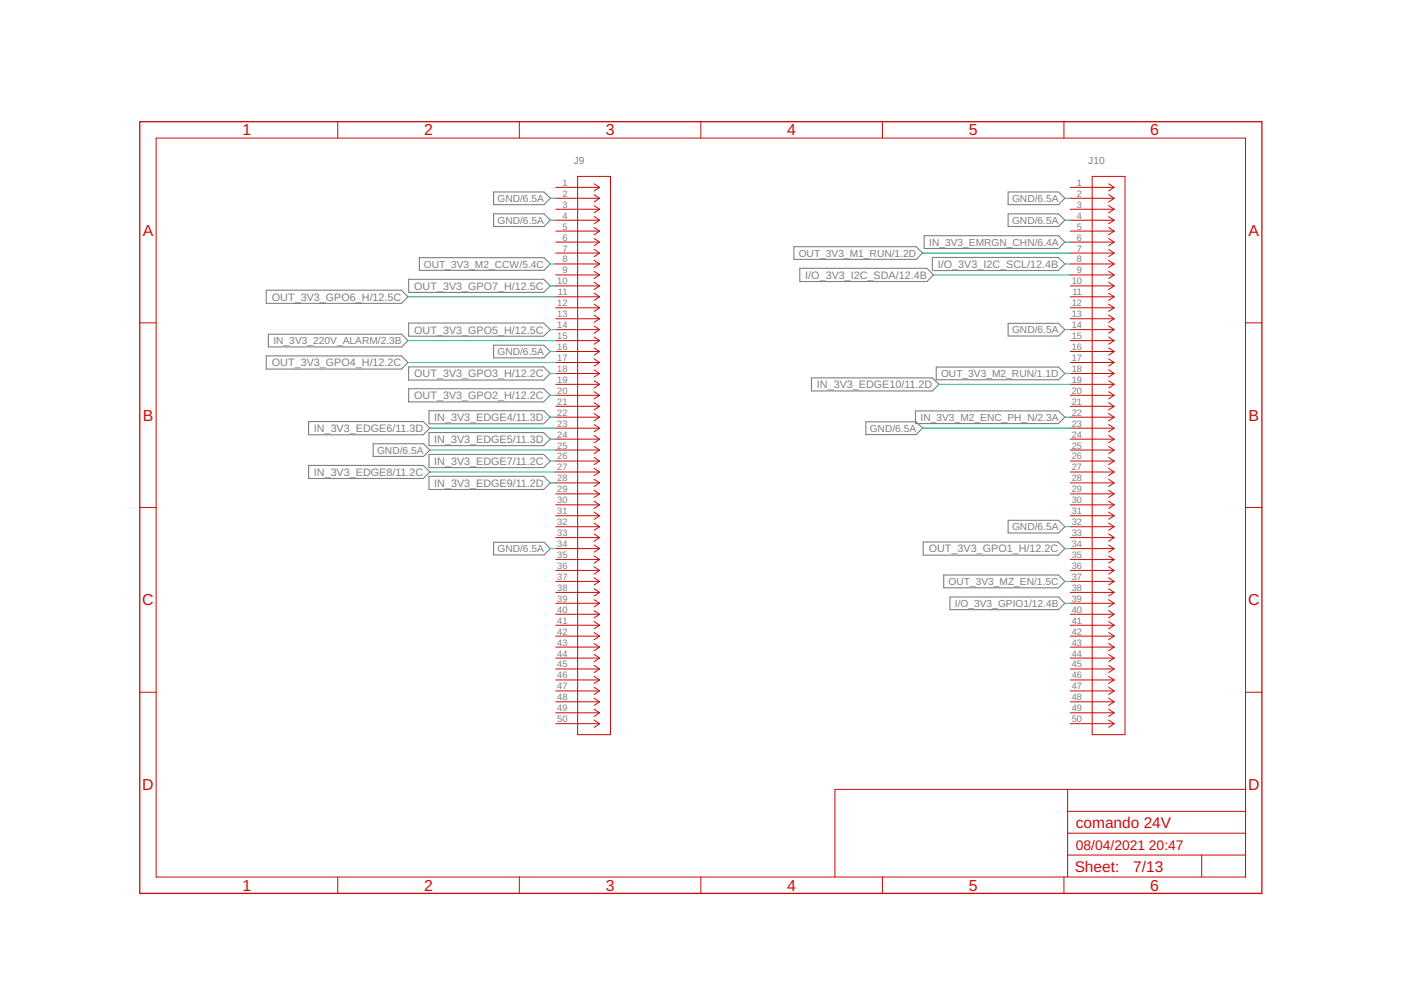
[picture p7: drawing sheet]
<svg xmlns="http://www.w3.org/2000/svg" width="297mm" height="210mm" viewBox="0 0 297 210" stroke-linecap="round" stroke-linejoin="round" font-family="sans-serif">
<g fill="none" stroke="#808080" stroke-width=".23">
<path d="M86.6 59.2h28.7l1.4 1.4-1.4 1.4h-28.7zM88.9 54.6h26.4l1.4 1.4-1.4 1.3h-26.4zM104.6 40.7h10.7l1.4 1.3-1.4 1.4h-10.7zM104.6 45.3h10.7l1.4 1.4-1.4 1.3h-10.7zM168.3 52.3h25.9l1.4 1.4-1.4 1.3h-25.9zM169.6 56.9h26.9l1.4 1.4-1.4 1.4h-26.9zM195.9 50h28.5l1.4 1.3-1.4 1.4h-28.5zM197.7 54.6h26.7l1.4 1.4-1.4 1.4h-26.7zM213.7 40.7h10.7l1.4 1.3-1.4 1.4h-10.7zM213.7 45.3h10.7l1.4 1.4-1.4 1.3h-10.7zM56.5 75.5h28.6l1.4 1.4-1.4 1.4h-28.6zM56.5 61.5h28.6l1.4 1.4-1.4 1.4h-28.6z"/>
<path d="M56.9 70.9h28.3l1.3 1.3-1.3 1.4h-28.3zM86.6 68.5h28.7l1.4 1.4-1.4 1.4h-28.7zM86.6 77.8h28.7l1.4 1.4-1.4 1.4h-28.7zM104.6 73.2h10.7l1.4 1.3-1.4 1.4h-10.7zM198.5 77.8h25.9l1.4 1.4-1.4 1.3h-25.9zM213.7 68.6h10.7l1.4 1.3-1.4 1.3h-10.7zM65.4 89.4h24.3l1.4 1.4-1.4 1.4h-24.3zM65.4 98.7h24.3l1.4 1.4-1.4 1.4h-24.3zM79.1 94.1h10.7l1.3 1.3-1.3 1.4h-10.7zM86.6 82.4h28.7l1.4 1.4-1.4 1.4h-28.7zM91 87.1h24.3l1.4 1.4-1.4 1.4h-24.3zM91 91.7h24.3l1.4 1.4-1.4 1.4h-24.3z"/>
<path d="M91 96.4h24.3l1.4 1.3-1.4 1.4h-24.3zM172 80.1h25.7l1.4 1.4-1.4 1.4h-25.7zM183.6 89.4h10.6l1.4 1.4-1.4 1.3h-10.6zM194.1 87.1h30.3l1.4 1.4-1.4 1.3h-30.3zM91 101h24.3l1.4 1.4-1.4 1.4h-24.3zM104.6 115h10.7l1.4 1.3-1.4 1.4h-10.7zM195.7 114.9h28.7l1.4 1.4-1.4 1.4h-28.7zM213.7 110.3h10.7l1.4 1.4-1.4 1.3h-10.7zM200.1 121.9h24.3l1.4 1.4-1.4 1.3h-24.3zM201.4 126.6h23l1.4 1.3-1.4 1.4h-23z"/>
</g>
<g fill="none" stroke="#c90d0c" stroke-width=".21">
<path d="M33.1 29.3h231v156.6h-231zM71.6 25.8v3.5M110.1 25.8v3.5M117.8 39.7h9.3M122.5 37.4h6.9v118.4h-6.9zM126 39l1.1 .7M127.1 39.7l-1.1 .8M148.6 25.8v3.5M187.1 25.8v3.5M225.6 25.8v3.5M226.9 39.7h9.3M231.6 37.4h6.9v118.4h-6.9z"/>
<path d="M235.1 39l1.1 .7M236.2 39.7l-1.1 .8M117.8 42h9.3M117.8 44.4h9.3M117.8 46.7h9.3M117.8 49h9.3M117.8 51.3h9.3M117.8 53.7h9.3M117.8 56h9.3M117.8 58.3h9.3M126 41.3l1.1 .7M126 43.6l1.1 .8"/>
<path d="M126 45.9l1.1 .8M126 48.2l1.1 .8M126 50.6l1.1 .7M126 52.9l1.1 .8M126 55.2l1.1 .8M126 57.5l1.1 .8M126 59.8l1.1 .8M127.1 42l-1.1 .8M127.1 44.4l-1.1 .7M127.1 46.7l-1.1 .8M127.1 49l-1.1 .8M127.1 51.3l-1.1 .8"/>
<path d="M127.1 53.7l-1.1 .7M127.1 56l-1.1 .7M127.1 58.3l-1.1 .8M226.9 42h9.3M226.9 44.4h9.3M226.9 46.7h9.3M226.9 49h9.3M226.9 51.3h9.3M226.9 53.7h9.3M226.9 56h9.3M226.9 58.3h9.3M235.1 41.3l1.1 .7"/>
<path d="M235.1 43.6l1.1 .8M235.1 45.9l1.1 .8M235.1 48.2l1.1 .8M235.1 50.6l1.1 .7M235.1 52.9l1.1 .8M235.1 55.2l1.1 .8M235.1 57.5l1.1 .8M235.1 59.8l1.1 .8M236.2 42l-1.1 .8M236.2 44.4l-1.1 .7M236.2 46.7l-1.1 .8M236.2 49l-1.1 .8"/>
<path d="M236.2 51.3l-1.1 .8M236.2 53.7l-1.1 .7M236.2 56l-1.1 .7M236.2 58.3l-1.1 .8M29.6 68.5h3.5M117.8 60.6h9.3M117.8 62.9h9.3M117.8 65.3h9.3M117.8 67.6h9.3M117.8 69.9h9.3M117.8 72.2h9.3M117.8 74.5h9.3"/>
<path d="M117.8 76.9h9.3M117.8 79.2h9.3M126 62.2l1.1 .7M126 64.5l1.1 .8M126 66.8l1.1 .8M126 69.1l1.1 .8M126 71.5l1.1 .7M126 73.8l1.1 .7M126 76.1l1.1 .8M126 78.4l1.1 .8M127.1 60.6l-1.1 .8M127.1 62.9l-1.1 .8"/>
<path d="M127.1 65.3l-1.1 .7M127.1 67.6l-1.1 .7M127.1 69.9l-1.1 .8M127.1 72.2l-1.1 .8M127.1 74.5l-1.1 .8M127.1 76.9l-1.1 .7M127.1 79.2l-1.1 .7M226.9 60.6h9.3M226.9 62.9h9.3M226.9 65.3h9.3M226.9 67.6h9.3M226.9 69.9h9.3"/>
<path d="M226.9 72.2h9.3M226.9 74.5h9.3M226.9 76.9h9.3M226.9 79.2h9.3M235.1 62.2l1.1 .7M235.1 64.5l1.1 .8M235.1 66.8l1.1 .8M235.1 69.1l1.1 .8M235.1 71.5l1.1 .7M235.1 73.8l1.1 .7M235.1 76.1l1.1 .8M235.1 78.4l1.1 .8"/>
<path d="M236.2 60.6l-1.1 .8M236.2 62.9l-1.1 .8M236.2 65.3l-1.1 .7M236.2 67.6l-1.1 .7M236.2 69.9l-1.1 .8M236.2 72.2l-1.1 .8M236.2 74.5l-1.1 .8M236.2 76.9l-1.1 .7M236.2 79.2l-1.1 .7M264.1 68.5h3.4M117.8 81.5h9.3M117.8 83.8h9.3"/>
<path d="M117.8 86.1h9.3M117.8 88.5h9.3M117.8 90.8h9.3M117.8 93.1h9.3M117.8 95.4h9.3M117.8 97.7h9.3M126 80.7l1.1 .8M126 83.1l1.1 .7M126 85.4l1.1 .7M126 87.7l1.1 .8M126 90l1.1 .8M126 92.3l1.1 .8"/>
<path d="M126 94.7l1.1 .7M126 97l1.1 .7M126 99.3l1.1 .8M127.1 81.5l-1.1 .8M127.1 83.8l-1.1 .8M127.1 86.1l-1.1 .8M127.1 88.5l-1.1 .7M127.1 90.8l-1.1 .7M127.1 93.1l-1.1 .8M127.1 95.4l-1.1 .8M127.1 97.7l-1.1 .8M226.9 81.5h9.3"/>
<path d="M226.9 83.8h9.3M226.9 86.1h9.3M226.9 88.5h9.3M226.9 90.8h9.3M226.9 93.1h9.3M226.9 95.4h9.3M226.9 97.7h9.3M235.1 80.7l1.1 .8M235.1 83.1l1.1 .7M235.1 85.4l1.1 .7M235.1 87.7l1.1 .8M235.1 90l1.1 .8"/>
<path d="M235.1 92.3l1.1 .8M235.1 94.7l1.1 .7M235.1 97l1.1 .7M235.1 99.3l1.1 .8M236.2 81.5l-1.1 .8M236.2 83.8l-1.1 .8M236.2 86.1l-1.1 .8M236.2 88.5l-1.1 .7M236.2 90.8l-1.1 .7M236.2 93.1l-1.1 .8M236.2 95.4l-1.1 .8M236.2 97.7l-1.1 .8"/>
<path d="M29.6 107.6h3.5M117.8 100.1h9.3M117.8 102.4h9.3M117.8 104.7h9.3M117.8 107h9.3M117.8 109.3h9.3M117.8 111.7h9.3M117.8 114h9.3M117.8 116.3h9.3M117.8 118.6h9.3M126 101.6l1.1 .8M126 103.9l1.1 .8"/>
<path d="M126 106.3l1.1 .7M126 108.6l1.1 .7M126 110.9l1.1 .8M126 113.2l1.1 .8M126 115.5l1.1 .8M126 117.9l1.1 .7M127.1 100.1l-1.1 .7M127.1 102.4l-1.1 .7M127.1 104.7l-1.1 .8M127.1 107l-1.1 .8M127.1 109.3l-1.1 .8M127.1 111.7l-1.1 .7"/>
<path d="M127.1 114l-1.1 .8M127.1 116.3l-1.1 .8M127.1 118.6l-1.1 .8M226.9 100.1h9.3M226.9 102.4h9.3M226.9 104.7h9.3M226.9 107h9.3M226.9 109.3h9.3M226.9 111.7h9.3M226.9 114h9.3M226.9 116.3h9.3M226.9 118.6h9.3"/>
<path d="M235.1 101.6l1.1 .8M235.1 103.9l1.1 .8M235.1 106.3l1.1 .7M235.1 108.6l1.1 .7M235.1 110.9l1.1 .8M235.1 113.2l1.1 .8M235.1 115.5l1.1 .8M235.1 117.9l1.1 .7M236.2 100.1l-1.1 .7M236.2 102.4l-1.1 .7M236.2 104.7l-1.1 .8M236.2 107l-1.1 .8"/>
<path d="M236.2 109.3l-1.1 .8M236.2 111.7l-1.1 .7M236.2 114l-1.1 .8M236.2 116.3l-1.1 .8M236.2 118.6l-1.1 .8M264.1 107.6h3.4M117.8 120.9h9.3M117.8 123.3h9.3M117.8 125.6h9.3M117.8 127.9h9.3M117.8 130.2h9.3M117.8 132.6h9.3"/>
<path d="M117.8 134.9h9.3M117.8 137.2h9.3M117.8 139.5h9.3M126 120.2l1.1 .7M126 122.5l1.1 .8M126 124.8l1.1 .8M126 127.1l1.1 .8M126 129.5l1.1 .7M126 131.8l1.1 .8M126 134.1l1.1 .8M126 136.4l1.1 .8M126 138.7l1.1 .8"/>
<path d="M127.1 120.9l-1.1 .8M127.1 123.3l-1.1 .7M127.1 125.6l-1.1 .8M127.1 127.9l-1.1 .8M127.1 130.2l-1.1 .8M127.1 132.6l-1.1 .7M127.1 134.9l-1.1 .7M127.1 137.2l-1.1 .8M127.1 139.5l-1.1 .8M226.9 120.9h9.3M226.9 123.3h9.3M226.9 125.6h9.3"/>
<path d="M226.9 127.9h9.3M226.9 130.2h9.3M226.9 132.6h9.3M226.9 134.9h9.3M226.9 137.2h9.3M226.9 139.5h9.3M235.1 120.2l1.1 .7M235.1 122.5l1.1 .8M235.1 124.8l1.1 .8M235.1 127.1l1.1 .8M235.1 129.5l1.1 .7M235.1 131.8l1.1 .8"/>
<path d="M235.1 134.1l1.1 .8M235.1 136.4l1.1 .8M235.1 138.7l1.1 .8M236.2 120.9l-1.1 .8M236.2 123.3l-1.1 .7M236.2 125.6l-1.1 .8M236.2 127.9l-1.1 .8M236.2 130.2l-1.1 .8M236.2 132.6l-1.1 .7M236.2 134.9l-1.1 .7M236.2 137.2l-1.1 .8M236.2 139.5l-1.1 .8"/>
<path d="M29.6 146.8h3.5M117.8 141.8h9.3M117.8 144.2h9.3M117.8 146.5h9.3M117.8 148.8h9.3M117.8 151.1h9.3M117.8 153.4h9.3M126 141.1l1.1 .7M126 143.4l1.1 .8M126 145.7l1.1 .8M126 148l1.1 .8M126 150.4l1.1 .7"/>
<path d="M126 152.7l1.1 .7M127.1 141.8l-1.1 .8M127.1 144.2l-1.1 .7M127.1 146.5l-1.1 .8M127.1 148.8l-1.1 .8M127.1 151.1l-1.1 .8M127.1 153.4l-1.1 .8M226.9 141.8h9.3M226.9 144.2h9.3M226.9 146.5h9.3M226.9 148.8h9.3M226.9 151.1h9.3"/>
<path d="M226.9 153.4h9.3M235.1 141.1l1.1 .7M235.1 143.4l1.1 .8M235.1 145.7l1.1 .8M235.1 148l1.1 .8M235.1 150.4l1.1 .7M235.1 152.7l1.1 .7M236.2 141.8l-1.1 .8M236.2 144.2l-1.1 .7M236.2 146.5l-1.1 .8M236.2 148.8l-1.1 .8M236.2 151.1l-1.1 .8"/>
<path d="M236.2 153.4l-1.1 .8M264.1 146.8h3.4M226.4 167.4v18.5M226.4 176.7h37.7M226.4 172h37.7M264.1 167.4h-87.1v18.5M71.6 185.9v3.5M110.1 185.9v3.5M148.6 185.9v3.5M187.1 185.9v3.5M225.6 185.9v3.5M226.4 181.3h37.7"/>
<path d="M254.8 181.3v4.6"/>
</g>
<path d="M29.6 25.8h237.9v163.6h-237.9z" fill="none" stroke="#c90d0c" stroke-width=".28"/>
<g fill="none" stroke="#0dab76" stroke-width=".21">
<path d="M116.7 42h1.1M116.7 46.7h1.1M116.7 56h1.1M195.6 53.7h31.3M197.9 58.3h29M225.8 42h1.1M225.8 46.7h1.1M225.8 56h1.1M225.8 51.3h1.1M86.5 72.2h31.3M86.5 76.9h31.3M86.5 62.9h31.3"/>
<path d="M116.7 74.5h1.1M116.7 69.9h1.1M116.7 79.2h1.1M116.7 60.6h1.1M225.8 69.9h1.1M225.8 79.2h1.1M91.1 95.4h26.7M91.1 90.8h26.7M116.7 88.5h1.1M116.7 83.8h1.1M116.7 97.7h1.1M116.7 93.1h1.1"/>
<path d="M195.6 90.8h31.3M199.1 81.5h27.8M225.8 88.5h1.1M91.1 100.1h26.7M116.7 116.3h1.1M116.7 102.4h1.1M225.8 116.3h1.1M225.8 111.7h1.1M225.8 123.3h1.1M225.8 127.9h1.1"/>
</g>
<g font-size="3.4" fill="#c90d0c">
<text x="51.4" y="28.7">1</text>
<text x="89.9" y="28.7">2</text>
<text x="128.4" y="28.7">3</text>
<text x="166.9" y="28.7">4</text>
<text x="205.4" y="28.7">5</text>
<text x="243.9" y="28.7">6</text>
<text x="30.3" y="50">A</text>
<text x="264.7" y="50">A</text>
<text x="30.3" y="89.2">B</text>
<text x="264.7" y="89.2">B</text>
<text x="30.2" y="128.4">C</text>
<text x="264.6" y="128.4">C</text>
<text x="30.2" y="167.5">D</text>
<text x="264.6" y="167.5">D</text>
<text x="51.4" y="188.9">1</text>
<text x="89.9" y="188.9">2</text>
<text x="128.4" y="188.9">3</text>
<text x="166.9" y="188.9">4</text>
<text x="205.4" y="188.9">5</text>
<text x="243.9" y="188.9">6</text>
</g>
<g font-size="3.3" fill="#c90d0c">
<text x="228.1" y="175.5">comando 24V</text>
<text x="227.9" y="184.9">Sheet:</text>
<text x="240.3" y="184.8">7/13</text>
</g>
<g font-size="2.9" fill="#c90d0c">
<text x="228.1" y="180.1">08/04/2021</text>
<text x="243.6" y="180.1">20:47</text>
</g>
<g font-size="2.3" fill="#808080">
<text x="170.7" y="59.1">I/O_3V3_I2C_SDA/12.4B</text>
<text x="198.8" y="56.8">I/O_3V3_I2C_SCL/12.4B</text>
<text x="57.7" y="63.8">OUT_3V3_GPO6_H/12.5C</text>
<text x="87.8" y="61.4">OUT_3V3_GPO7_H/12.5C</text>
<text x="87.8" y="70.7">OUT_3V3_GPO5_H/12.5C</text>
<text x="57.7" y="77.7">OUT_3V3_GPO4_H/12.2C</text>
<text x="87.8" y="80">OUT_3V3_GPO3_H/12.2C</text>
<text x="173.2" y="82.3">IN_3V3_EDGE10/11.2D</text>
<text x="87.8" y="84.6">OUT_3V3_GPO2_H/12.2C</text>
<text x="92.1" y="89.3">IN_3V3_EDGE4/11.3D</text>
<text x="66.6" y="91.6">IN_3V3_EDGE6/11.3D</text>
<text x="92.1" y="93.9">IN_3V3_EDGE5/11.3D</text>
<text x="66.6" y="100.9">IN_3V3_EDGE8/11.2C</text>
<text x="92.1" y="98.6">IN_3V3_EDGE7/11.2C</text>
<text x="92.1" y="103.2">IN_3V3_EDGE9/11.2D</text>
<text x="196.9" y="117.1">OUT_3V3_GPO1_H/12.2C</text>
</g>
<g font-size="2.2" fill="#808080">
<text x="121.6" y="34.9">J9</text>
<text x="230.7" y="34.9">J10</text>
<text x="105.5" y="42.8">GND/6.5A</text>
<text x="105.5" y="47.4">GND/6.5A</text>
<text x="214.6" y="42.8">GND/6.5A</text>
<text x="214.6" y="47.4">GND/6.5A</text>
<text x="197" y="52.1">IN_3V3_EMRGN_CHN/6.4A</text>
<text x="89.9" y="56.7">OUT_3V3_M2_CCW/5.4C</text>
<text x="169.4" y="54.4">OUT_3V3_M1_RUN/1.2D</text>
<text x="214.6" y="70.7">GND/6.5A</text>
<text x="58" y="73">IN_3V3_220V_ALARM/2.3B</text>
<text x="105.5" y="75.3">GND/6.5A</text>
<text x="199.5" y="79.9">OUT_3V3_M2_RUN/1.1D</text>
<text x="195.2" y="89.2">IN_3V3_M2_ENC_PH_N/2.3A</text>
<text x="184.4" y="91.5">GND/6.5A</text>
<text x="80" y="96.2">GND/6.5A</text>
<text x="214.6" y="112.4">GND/6.5A</text>
<text x="105.5" y="117.1">GND/6.5A</text>
<text x="201.1" y="124">OUT_3V3_MZ_EN/1.5C</text>
<text x="202.5" y="128.7">I/O_3V3_GPIO1/12.4B</text>
</g>
<g font-size="2" fill="#808080">
<text x="119.2" y="39.4">1</text>
<text x="119.2" y="41.7">2</text>
<text x="228.3" y="39.4">1</text>
<text x="228.3" y="41.7">2</text>
<text x="119.2" y="44">3</text>
<text x="119.2" y="46.4">4</text>
<text x="228.3" y="44">3</text>
<text x="228.3" y="46.4">4</text>
<text x="119.2" y="48.7">5</text>
<text x="119.2" y="51">6</text>
<text x="119.2" y="53.3">7</text>
<text x="228.3" y="48.7">5</text>
<text x="228.3" y="51">6</text>
<text x="228.3" y="53.3">7</text>
<text x="119.2" y="55.6">8</text>
<text x="119.2" y="58">9</text>
<text x="228.3" y="55.6">8</text>
<text x="228.3" y="58">9</text>
<text x="118.1" y="60.3">10</text>
<text x="118.1" y="64.9">12</text>
<text x="118.3" y="62.6">11</text>
<text x="227.2" y="60.3">10</text>
<text x="227.2" y="64.9">12</text>
<text x="227.4" y="62.6">11</text>
<text x="118.1" y="67.3">13</text>
<text x="118.1" y="69.6">14</text>
<text x="118.1" y="71.9">15</text>
<text x="227.2" y="67.3">13</text>
<text x="227.2" y="69.6">14</text>
<text x="227.2" y="71.9">15</text>
<text x="118.1" y="74.2">16</text>
<text x="118.1" y="76.5">17</text>
<text x="227.2" y="74.2">16</text>
<text x="227.2" y="76.5">17</text>
<text x="118.1" y="78.9">18</text>
<text x="118.1" y="81.2">19</text>
<text x="118.1" y="83.5">20</text>
<text x="227.2" y="78.9">18</text>
<text x="227.2" y="81.2">19</text>
<text x="227.2" y="83.5">20</text>
<text x="118.1" y="85.8">21</text>
<text x="118.1" y="88.1">22</text>
<text x="227.2" y="85.8">21</text>
<text x="227.2" y="88.1">22</text>
<text x="118.1" y="90.5">23</text>
<text x="118.1" y="92.8">24</text>
<text x="118.1" y="95.1">25</text>
<text x="227.2" y="90.5">23</text>
<text x="227.2" y="92.8">24</text>
<text x="227.2" y="95.1">25</text>
<text x="118.1" y="97.4">26</text>
<text x="118.1" y="99.7">27</text>
<text x="227.2" y="97.4">26</text>
<text x="227.2" y="99.7">27</text>
<text x="118.1" y="102.1">28</text>
<text x="118.1" y="104.4">29</text>
<text x="118.1" y="106.7">30</text>
<text x="227.2" y="102.1">28</text>
<text x="227.2" y="104.4">29</text>
<text x="227.2" y="106.7">30</text>
<text x="118.1" y="109">31</text>
<text x="118.1" y="111.3">32</text>
<text x="118.1" y="113.7">33</text>
<text x="227.2" y="109">31</text>
<text x="227.2" y="111.3">32</text>
<text x="227.2" y="113.7">33</text>
<text x="118.1" y="116">34</text>
<text x="118.1" y="118.3">35</text>
<text x="227.2" y="116">34</text>
<text x="227.2" y="118.3">35</text>
<text x="118.1" y="120.6">36</text>
<text x="118.1" y="123">37</text>
<text x="118.1" y="125.3">38</text>
<text x="227.2" y="120.6">36</text>
<text x="227.2" y="123">37</text>
<text x="227.2" y="125.3">38</text>
<text x="118.1" y="127.6">39</text>
<text x="118.1" y="129.9">40</text>
<text x="227.2" y="127.6">39</text>
<text x="227.2" y="129.9">40</text>
<text x="118.1" y="132.2">41</text>
<text x="118.1" y="134.6">42</text>
<text x="118.1" y="136.9">43</text>
<text x="227.2" y="132.2">41</text>
<text x="227.2" y="134.6">42</text>
<text x="227.2" y="136.9">43</text>
<text x="118.1" y="139.2">44</text>
<text x="118.1" y="141.5">45</text>
<text x="118.1" y="143.8">46</text>
<text x="227.2" y="139.2">44</text>
<text x="227.2" y="141.5">45</text>
<text x="227.2" y="143.8">46</text>
<text x="118.1" y="146.2">47</text>
<text x="118.1" y="148.5">48</text>
<text x="227.2" y="146.2">47</text>
<text x="227.2" y="148.5">48</text>
<text x="118.1" y="150.8">49</text>
<text x="118.1" y="153.1">50</text>
<text x="227.2" y="150.8">49</text>
<text x="227.2" y="153.1">50</text>
</g>
</svg>
